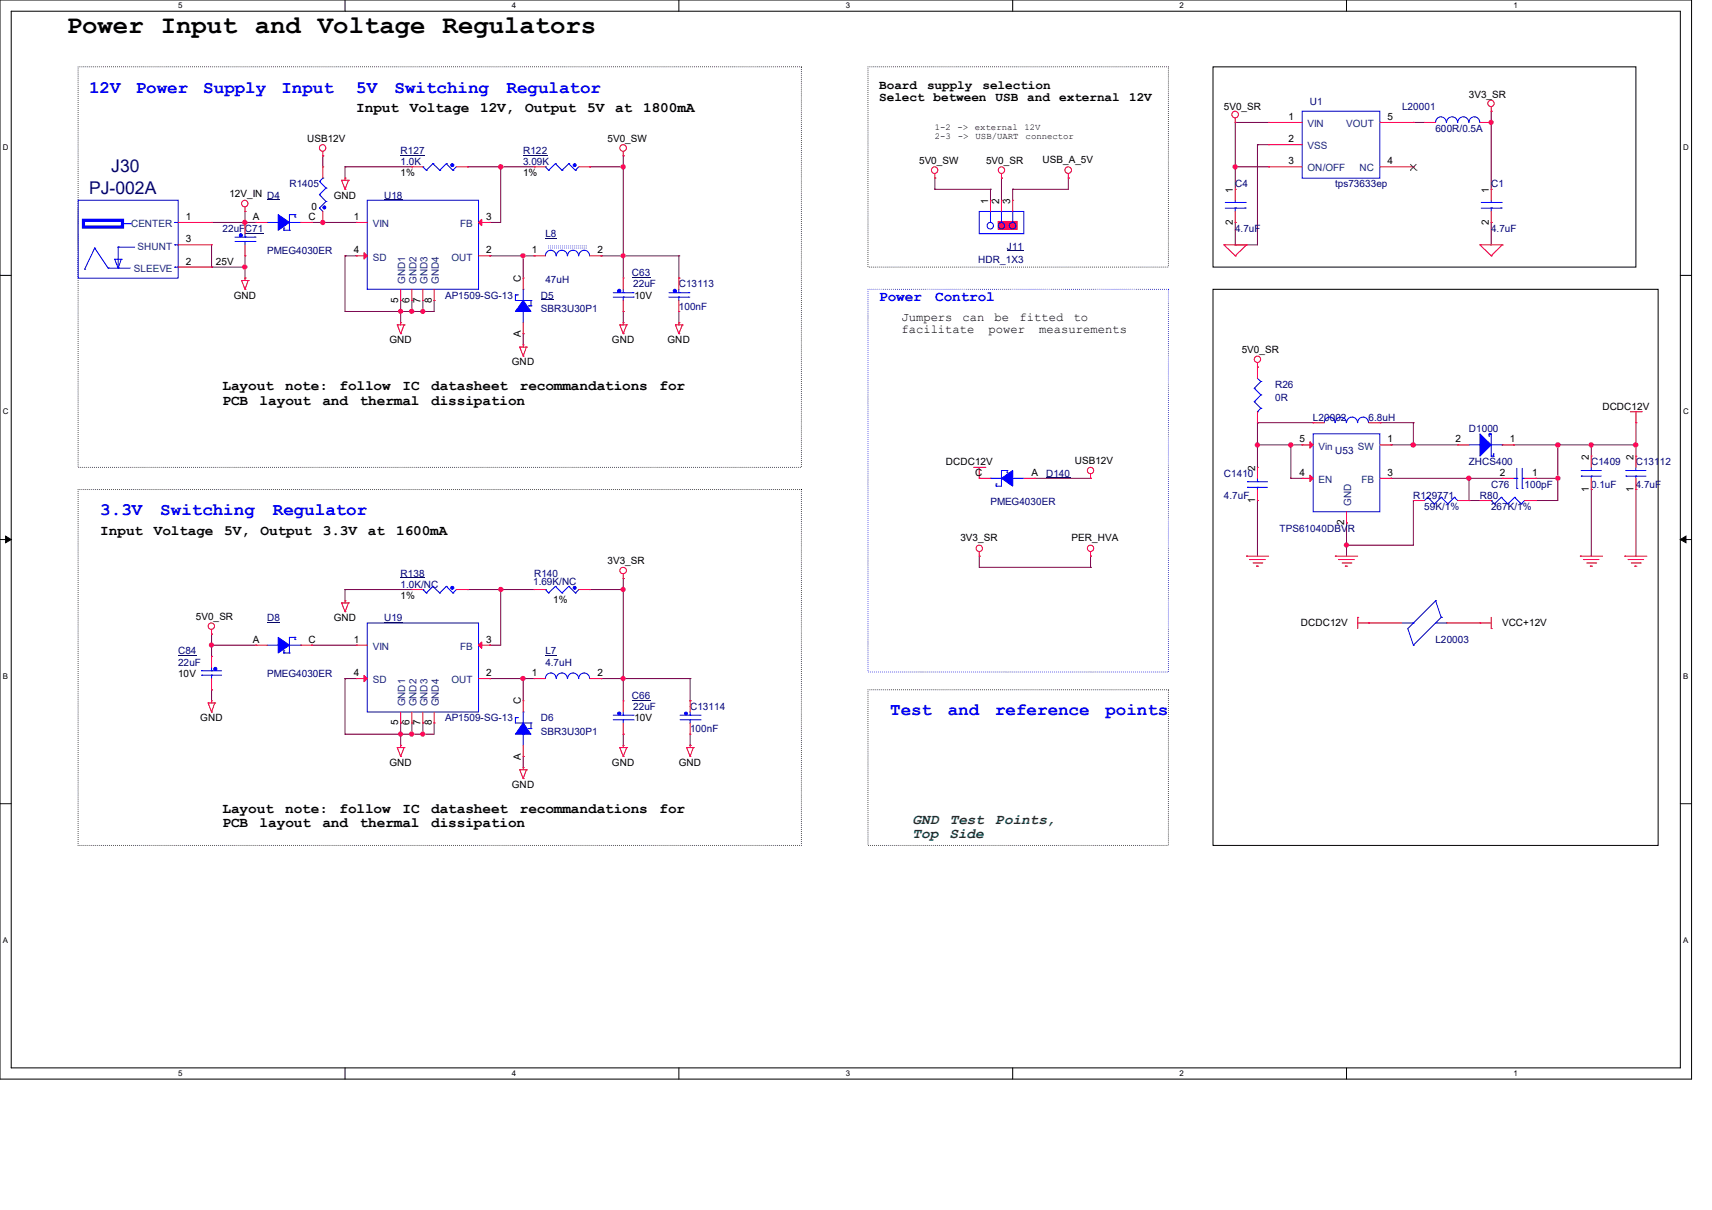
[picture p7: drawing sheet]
<svg xmlns="http://www.w3.org/2000/svg" width="297mm" height="210mm" viewBox="0 0 297 210" stroke-linecap="round" stroke-linejoin="round" font-family="sans-serif">
<path d="M0 0h293.5v187.3h-293.5zM1.9 1.9h289.6v183.4h-289.6z" fill="none" stroke="#000" stroke-width=".17"/>
<g fill="#fff">
<path d="M30.9 .2h.8v1.5h-.8z"/>
<path d="M30.9 185.5h.8v1.6h-.8z"/>
</g>
<path d="M59.9 0v1.9M59.9 185.3v2" fill="none" stroke="#000" stroke-width=".17"/>
<g fill="#fff">
<path d="M88.8 .2h.8v1.5h-.8z"/>
<path d="M88.8 185.5h.8v1.6h-.8z"/>
</g>
<path d="M117.8 0v1.9M117.8 185.3v2" fill="none" stroke="#000" stroke-width=".17"/>
<g fill="#fff">
<path d="M146.7 .2h.8v1.5h-.8z"/>
<path d="M146.7 185.5h.8v1.6h-.8z"/>
</g>
<path d="M175.7 0v1.9M175.7 185.3v2" fill="none" stroke="#000" stroke-width=".17"/>
<g fill="#fff">
<path d="M204.6 .2h.8v1.5h-.8z"/>
<path d="M204.6 185.5h.8v1.6h-.8z"/>
</g>
<path d="M233.6 0v1.9M233.6 185.3v2" fill="none" stroke="#000" stroke-width=".17"/>
<g fill="#fff">
<path d="M262.6 .2h.7v1.5h-.7z"/>
<path d="M262.6 185.5h.7v1.6h-.7z"/>
<path d="M.5 24.8h1v1.6h-1z"/>
<path d="M292 24.8h1v1.6h-1z"/>
<path d="M.5 70.7h1v1.5h-1z"/>
<path d="M292 70.7h1v1.5h-1z"/>
</g>
<path d="M0 47.8h1.9M291.5 47.8h2" fill="none" stroke="#000" stroke-width=".17"/>
<g fill="#fff">
<path d="M.5 116.5h.9v1.6h-.9z"/>
<path d="M292 116.5h.9v1.6h-.9z"/>
</g>
<path d="M0 93.6h1.9M291.5 93.6h2" fill="none" stroke="#000" stroke-width=".17"/>
<path d="M1 93l.9 .6-.9 .6zM291.5 93.6l1-.6v1.2z" fill="#000" stroke="#000" stroke-width=".17"/>
<g fill="#fff">
<path d="M.5 162.4h.9v1.5h-.9z"/>
<path d="M292 162.4h.9v1.5h-.9z"/>
</g>
<path d="M210.4 11.6h73.4v34.8h-73.4zM210.4 50.2h77.3v96.5h-77.3zM0 139.5h1.9M291.5 139.5h2" fill="none" stroke="#000" stroke-width=".17"/>
<path d="M13.5 11.6h125.5v69.5h-125.5zM150.6 11.6h52.1v34.8h-52.1zM13.5 85h125.5v61.7h-125.5zM150.6 119.7h52.1v27h-52.1z" fill="none" stroke="#000" stroke-width=".17" stroke-dasharray="0 .3"/>
<path d="M95.2 43.1h6.6M95.2 42.7h6.6M150.6 50.2h52.1v66.4h-52.1z" fill="none" stroke="#00f" stroke-width=".17" stroke-dasharray="0 .3"/>
<path d="M173.2 38.4h3.2v1.4h-3.2z" fill-rule="evenodd" fill="#f00" stroke="#f00" stroke-width=".17"/>
<g fill="none" stroke="#800040" stroke-width=".17">
<path d="M258.7 19.3h.1M258.7 19.3v13.6M36.7 38.6h7.7M42.5 38.6h.1M42.5 36.7h.1M42.5 36.7v1.9M54.1 38.6h7.7M56 38.6h.1M56 27.1h.1M56 27.1v1.9M59.9 29h.1M59.9 29v1.9"/>
<path d="M59.9 29h11.6M61.8 38.6h.1M81.1 29h.1M81.1 29h11.6M85 38.6h.1M86.9 29h.1M86.9 29v9.6h-1.9M102.3 29h.1M102.3 29h5.8M108.1 27.1h.1M108.1 29h.1M108.1 27.1v21.2"/>
<path d="M162.2 30.9h.1M162.2 32.9h.1M162.2 30.9v2M162.2 32.9h9.6M171.8 32.9h.1M171.8 32.9v1.9M173.7 30.9h.1M173.7 30.9v3.9M175.7 32.9h.1M175.7 32.9v1.9M185.3 30.9h.1M185.3 30.9v2h-9.6"/>
<path d="M214.3 38.6h.1M214.3 21.3h.1M214.3 29h.1M214.3 29h5.8M214.3 21.3v11.6M214.3 38.6v3.9M214.3 21.3h5.8M218.1 25.1h.1M218.1 25.1v17.4h-3.8M218.1 25.1h2M245.2 21.3h.1M245.2 21.3h1.9"/>
<path d="M258.7 38.6h.1M258.7 21.3h.1M258.7 38.6v3.9M36.7 46.4h.1M36.7 42.5v3.9M36.7 46.4h5.8M42.5 46.4h.1M42.5 48.3h.1M42.5 44.4v3.9M59.9 44.4h.1M59.9 54.1h.1M59.9 44.4v9.7"/>
<path d="M59.9 44.4h1.9M69.5 52.2h.1M69.5 54.1h.1M69.5 52.2v3.8M71.5 52.2h.1M71.5 54.1h.1M71.5 52.2v1.9M73.4 52.2h.1M73.4 54.1h.1M73.4 52.2v1.9M75.3 52.2h.1M75.3 52.2v1.9h-15.4"/>
<path d="M85 44.4h.1M85 44.4h7.7M90.8 44.4h.1M90.8 57.9h.1M90.8 44.4v3.9M90.8 57.9v2M104.3 44.4h.1M104.3 44.4h13.5M108.1 44.4h.1M108.1 54.1h.1M108.1 54.1v1.9M117.8 44.4h.1"/>
<path d="M117.8 48.3h.1M117.8 56h.1M117.8 44.4v3.9M117.8 54.1v1.9M214.3 42.5h.1M218.1 77.2h.1M218.1 73.4h.1M218.1 73.4v7.7M218.1 77.2h7.8M218.1 73.4h9.7M223.9 77.2h.1M223.9 77.2v5.8"/>
<path d="M239.4 73.4h.1M239.4 73.4h5.8M241.3 77.2h.1M241.3 77.2h11.6M245.2 77.2h.1M245.2 73.4h.1M245.2 73.4v3.8M262.6 77.2h.1M262.6 77.2h21.2M270.3 77.2h.1M270.3 77.2v9.7h-3.9M276.1 77.2h.1"/>
<path d="M276.1 77.2v2M283.8 77.2h.1M283.8 73.4h.1M283.8 73.4v5.8M169.9 96.5h.1M169.9 96.5v2h19.3M179.5 83h9.7M189.2 98.5h.1M189.2 96.5h.1M189.2 83h.1M189.2 96.5v2M218.1 86.9h.1"/>
<path d="M218.1 86.9v9.6M223.9 83h.1M223.9 83h2M233.6 94.6h.1M233.6 90.8h.1M233.6 90.8v5.7M241.3 83h.1M241.3 83h19.3M245.2 86.9h.1M245.2 86.9v7.7h-11.6M254.8 86.9h.1M254.8 83h.1"/>
<path d="M254.8 86.9h2M254.8 83v3.9M266.4 86.9h.1M266.4 83h.1M266.4 83h3.9M270.3 83h.1M276.1 85h.1M276.1 85v11.5M283.8 85h.1M283.8 85v11.5M36.7 112h.1M36.7 119.7h.1"/>
<path d="M36.7 110.1h.1M36.7 112h7.7M36.7 110.1v3.8M36.7 119.7v1.9M54.1 112h.1M54.1 112h7.7M59.9 117.8h.1M59.9 102.3h.1M59.9 117.8h1.9M59.9 102.3v2M59.9 117.8v9.6M59.9 102.3h11.6"/>
<path d="M81.1 102.3h.1M81.1 102.3h11.6M85 117.8h.1M85 112h.1M85 117.8h7.7M86.9 102.3h.1M86.9 102.3v9.7h-1.9M90.8 117.8h.1M90.8 117.8v3.8M102.3 102.3h5.8M104.3 117.8h.1M104.3 117.8h15.4"/>
<path d="M108.1 117.8h.1M108.1 100.4h.1M108.1 102.3h.1M108.1 100.4v21.2M119.7 117.8h.1M119.7 117.8v3.8M59.9 127.4h.1M69.5 125.5h.1M69.5 127.4h.1M69.5 125.5v3.9M71.5 125.5h.1M71.5 127.4h.1"/>
<path d="M71.5 125.5v1.9M73.4 125.5h.1M73.4 127.4h.1M73.4 125.5v1.9M75.3 125.5h.1M75.3 125.5v1.9h-15.4M90.8 131.3h.1M90.8 131.3v1.9M108.1 127.4h.1M108.1 127.4v2M119.7 121.6h.1M119.7 129.4h.1"/>
<path d="M119.7 127.4v2"/>
</g>
<g fill="#f0f" stroke="#f0f" stroke-width=".17">
<circle cx="69.5" cy="127.4" r=".36"/>
<circle cx="73.3" cy="127.4" r=".36"/>
<circle cx="71.4" cy="127.4" r=".37"/>
<circle cx="36.7" cy="112" r=".36"/>
<circle cx="90.7" cy="117.8" r=".37"/>
<circle cx="108.1" cy="102.3" r=".36"/>
<circle cx="86.9" cy="102.3" r=".37"/>
<circle cx="71.4" cy="54" r=".37"/>
<circle cx="69.5" cy="54" r=".36"/>
<circle cx="73.3" cy="54" r=".36"/>
<circle cx="90.7" cy="44.4" r=".37"/>
<circle cx="108.1" cy="29" r=".37"/>
<circle cx="86.9" cy="29" r=".38"/>
<circle cx="42.5" cy="38.6" r=".38"/>
<circle cx="42.5" cy="46.3" r=".37"/>
<circle cx="56" cy="38.6" r=".37"/>
<circle cx="258.7" cy="21.2" r=".36"/>
<circle cx="214.3" cy="29" r=".37"/>
<circle cx="270.3" cy="77.2" r=".38"/>
<circle cx="223.9" cy="77.2" r=".37"/>
<circle cx="218.1" cy="77.2" r=".37"/>
<circle cx="276" cy="77.2" r=".37"/>
<circle cx="233.6" cy="94.6" r=".36"/>
<circle cx="270.3" cy="83" r=".37"/>
<circle cx="254.8" cy="83" r=".37"/>
<circle cx="245.2" cy="77.2" r=".38"/>
<circle cx="283.8" cy="77.2" r=".38"/>
<circle cx="108.1" cy="44.4" r=".36"/>
<circle cx="108.1" cy="117.8" r=".36"/>
</g>
<g fill="none" stroke="#f00" stroke-width=".17">
<path d="M258.7 19.3h.1M258.7 18.5v.8M42.5 36.7h.1M42.5 35.9v.8M56 27.1h.1M56 26.3v.8M59.3 31.3h.1M59.3 31.3h1.2M59.3 31.3l.6 1.6M59.9 30.9h.1M59.9 32.9h.1M59.9 30.9v.4"/>
<path d="M60.5 31.3h.1M60.5 31.3l-.6 1.6M108.1 27.1h.1M108.1 26.3v.8M162.2 30.9h.1M162.2 30.1v.8M173.7 30.9h.1M173.7 30.1v.8M185.3 30.9h.1M185.3 30.1v.8M214.3 21.3h.1M214.3 20.5v.8"/>
<path d="M41.9 48.7h.1M41.9 48.7h1.2M41.9 48.7l.6 1.5M42.5 48.3h.1M42.5 50.2h.1M42.5 48.3v.4M43.1 48.7h.1M43.1 48.7l-.6 1.5M68.9 56.4h.1M68.9 56.4h1.2M68.9 56.4l.6 1.5M69.5 56h.1"/>
<path d="M69.5 57.9h.1M69.5 56v.4M70.1 56.4h.1M70.1 56.4l-.6 1.5M90.8 59.9h.1M90.8 59.9v.3M107.5 56.4h.1M107.5 56.4h1.2M107.5 56.4l.6 1.5M108.1 56h.1M108.1 57.9h.1M108.1 56v.4"/>
<path d="M108.7 56.4h.1M108.7 56.4l-.6 1.5M117.2 56.4h.1M117.2 56.4h1.2M117.2 56.4l.6 1.5M117.8 56h.1M117.8 57.9h.1M117.8 56v.4M118.4 56.4h.1M118.4 56.4l-.6 1.5M212.3 42.5h.1M212.3 42.5h3.9"/>
<path d="M212.3 42.5l2 1.9M214.3 44.4h.1M216.2 42.5h.1M216.2 42.5l-1.9 1.9M256.8 42.5h.1M256.8 42.5h3.8M256.8 42.5l1.9 1.9M258.7 44.4h.1M260.6 42.5h.1M260.6 42.5l-1.9 1.9M90.2 60.2h.1M90.2 60.2h1.1"/>
<path d="M90.2 60.2l.6 1.6M90.8 61.8h.1M91.3 60.2h.1M91.3 60.2l-.5 1.6M218.1 63.7h.1M218.1 73.4h.1M218.1 62.9v2.8M218.1 71.5v1.9M282.8 71.5h1.9M283.8 73.4h.1M283.8 71.5v1.9M284.7 71.5h.1"/>
<path d="M108.1 99.6v.8M168.9 81.1h2M169.9 96.5h.1M169.9 83h.1M169.9 81.1v1.9M169.9 95.8v.7M170.9 81.1h.1M189.2 96.5h.1M189.2 83h.1M189.2 82.3v.7M189.2 95.8v.7M216.2 96.5h.1"/>
<path d="M216.2 96.5h3.9M216.8 97.1h.1M216.8 97.1h2.7M217.4 97.7h1.5M218 98.3h.1M218 98.3h.4M218.9 97.7h.1M231.6 96.5h.1M231.6 96.5h3.9M232.2 97.1h.1M232.2 97.1h2.7M232.8 97.7h1.6"/>
<path d="M233.4 98.3h.1M233.4 98.3h.4M234.4 97.7h.1M274.2 96.5h.1M274.2 96.5h3.8M274.7 97.1h.1M274.7 97.1h2.7M275.3 97.7h1.5M275.9 98.3h.1M275.9 98.3h.4M276.8 97.7h.1M281.9 96.5h.1"/>
<path d="M281.9 96.5h3.8M282.4 97.1h.1M282.4 97.1h2.8M283 97.7h1.6M283.6 98.3h.1M283.6 98.3h.4M284.6 97.7h.1M36.7 110.1h.1M36.7 109.3v.8M59.3 104.6h.1M59.3 104.6h1.2M59.3 104.6l.6 1.6"/>
<path d="M59.9 104.3h.1M59.9 106.2h.1M59.9 104.3v.3M60.5 104.6h.1M60.5 104.6l-.6 1.6M108.1 100.4h.1M235.5 107.1h.1M235.5 108.1h1.9M235.5 107.1v2M237.4 108.1h.1M256.8 108.1h.1M256.8 108.1h1.9"/>
<path d="M258.7 109.1h.1M258.7 107.1v2M36.1 122h.1M36.1 122h1.2M36.1 122l.6 1.6M36.7 121.6h.1M36.7 123.6h.1M36.7 121.6v.4M37.3 122h.1M37.3 122l-.6 1.6M68.9 129.8h.1M68.9 129.8h1.2"/>
<path d="M68.9 129.8l.6 1.5M69.5 129.4h.1M69.5 131.3h.1M69.5 129.4v.4M70.1 129.8h.1M70.1 129.8l-.6 1.5M90.2 133.6h.1M90.2 133.6h1.1M90.2 133.6l.6 1.5M90.8 133.2h.1M90.8 135.1h.1M90.8 133.2v.4"/>
<path d="M91.3 133.6h.1M91.3 133.6l-.5 1.5M107.5 129.8h.1M107.5 129.8h1.2M107.5 129.8l.6 1.5M108.1 129.4h.1M108.1 131.3h.1M108.1 129.4v.4M108.7 129.8h.1M108.7 129.8l-.6 1.5M119.1 129.8h.1M119.1 129.8h1.2"/>
<path d="M119.1 129.8l.6 1.5M119.7 129.4h.1M119.7 131.3h.1M119.7 129.4v.4M120.3 129.8h.1M120.3 129.8l-.6 1.5"/>
<circle cx="214.3" cy="19.9" r=".57"/>
<circle cx="258.7" cy="17.9" r=".55"/>
<circle cx="42.4" cy="35.3" r=".56"/>
<circle cx="56" cy="25.7" r=".56"/>
<circle cx="108.1" cy="25.7" r=".57"/>
<circle cx="162.1" cy="29.5" r=".56"/>
<circle cx="173.7" cy="29.5" r=".56"/>
<circle cx="185.3" cy="29.5" r=".57"/>
<circle cx="218.1" cy="62.4" r=".55"/>
<circle cx="108.1" cy="99" r=".56"/>
<circle cx="169.9" cy="95.2" r=".55"/>
<circle cx="189.2" cy="81.7" r=".55"/>
<circle cx="189.2" cy="95.2" r=".55"/>
<circle cx="36.7" cy="108.7" r=".55"/>
</g>
<g fill="none" stroke="#00f" stroke-width=".17">
<path d="M94.6 44.4a.95 .95 0 0 1 1-1 .95 .95 0 0 1 .9 1 .95 .95 0 0 1 1-1 .95 .95 0 0 1 .9 1M98.5 44.4a.95 .95 0 0 1 .9-1 .95 .95 0 0 1 1 1M100.4 44.4a.93 .93 0 0 1 .9-1 .93 .93 0 0 1 1 1M217.6 67.4h.1M217.6 69.7h.1M217.6 69.7l1.1 1.2M217.6 67.4l1.1 1.1M218.1 71.5h.1M218.1 65.7l.6 .5M218.7 70.9h.1M218.7 68.5h.1M218.7 66.2h.1"/>
<path d="M218.7 70.9l-.6 .6M218.7 66.2l-1.1 1.2M218.7 68.5l-1.1 1.2"/>
</g>
<path d="M94.6 41.4h2v.1h-2z" fill="#000080"/>
<g fill="none" stroke="#f00" stroke-width=".17">
<path d="M30.9 38.6h5.8M36.7 38.6h.1M42.5 38.6h.1M42.5 38.6v2M44.4 38.6h.1M44.4 38.6h2M52.2 38.6h1.9M54.1 38.6h.1M56 38.6h.1M56 29h.1M56 29v1.9M56 36.7v1.9"/>
<path d="M61.8 38.6h.1M61.8 38.6h1.9M71.5 29h.1M71.5 29h1.9M79.2 29h1.9M81.1 29h.1M83 38.6h2M85 38.6h.1M92.7 29h.1M92.7 29h1.9M100.4 29h1.9M102.3 29h.1"/>
<path d="M171.8 34.8h.1M171.8 34.8v1.9M173.7 34.8h.1M173.7 34.8v1.9M175.7 34.8h.1M175.7 34.8v1.9M214.3 32.9h.1M214.3 38.6h.1M214.3 32.9v1.9M214.3 36.7v1.9M220.1 21.3h.1M220.1 25.1h.1"/>
<path d="M220.1 29h.1M220.1 29h5.8M220.1 21.3h5.8M220.1 25.1h5.8M239.4 29h5.8M239.4 21.3h5.8M245.2 29h.1M245.2 21.3h.1M247.1 21.3h.1M247.1 21.3h1.9M256.8 21.3h1.9M258.7 32.9h.1"/>
<path d="M258.7 38.6h.1M258.7 21.3h.1M258.7 32.9v1.9M258.7 36.7v1.9M30.9 46.4h5.8M30.9 42.5h5.8M36.7 46.4h.1M36.7 42.5h.1M42.5 44.4h.1M42.5 42.5v1.9M61.8 44.4h.1M61.8 44.4h1.9"/>
<path d="M69.5 52.2h.1M69.5 50.2v2M71.5 52.2h.1M71.5 50.2v2M73.4 52.2h.1M73.4 50.2v2M75.3 52.2h.1M75.3 50.2v2M83 44.4h2M85 44.4h.1M90.8 57.9h.1M90.8 48.3h.1"/>
<path d="M90.8 48.3v1.9M90.8 56v1.9M92.7 44.4h.1M92.7 44.4h1.9M102.3 44.4h2M104.3 44.4h.1M108.1 48.3h.1M108.1 54.1h.1M108.1 48.3v1.9M108.1 52.2v1.9M117.8 48.3h.1M117.8 54.1h.1"/>
<path d="M117.8 48.3v1.9M117.8 52.2v1.9M225.9 77.2h.1M225.9 77.2h1.9M227.8 73.4h.1M227.8 73.4h1.9M237.4 73.4h2M239.4 73.4h.1M239.4 77.2h1.9M241.3 77.2h.1M252.9 77.2h.1M252.9 77.2h1.9"/>
<path d="M260.6 77.2h2M262.6 77.2h.1M276.1 79.2h.1M276.1 79.2v1.9M283.8 79.2h.1M283.8 79.2v1.9M169.9 83h.1M169.9 83h1.9M177.6 83h1.9M179.5 83h.1M218.1 86.9h.1M218.1 81.1h.1"/>
<path d="M218.1 81.1v1.9M218.1 85v1.9M225.9 83h.1M225.9 83h1.9M233.6 90.8h.1M233.6 88.8v2M239.4 83h1.9M241.3 83h.1M245.2 86.9h.1M245.2 86.9h1.9M252.9 86.9h1.9M254.8 86.9h.1"/>
<path d="M256.8 86.9h.1M256.8 86.9h1.9M260.6 83h.1M260.6 83h2M264.5 83h1.9M264.5 86.9h1.9M266.4 83h.1M266.4 86.9h.1M276.1 85h.1M276.1 83v2M283.8 85h.1M283.8 83v2"/>
<path d="M36.7 113.9h.1M36.7 119.7h.1M36.7 113.9v1.9M36.7 117.8v1.9M44.4 112h.1M44.4 112h2M52.2 112h1.9M54.1 112h.1M61.8 112h.1M61.8 117.8h.1M61.8 112h1.9M61.8 117.8h1.9"/>
<path d="M71.5 102.3h.1M71.5 102.3h1.9M79.2 102.3h1.9M81.1 102.3h.1M83 112h2M83 117.8h2M85 117.8h.1M85 112h.1M92.7 102.3h.1M92.7 102.3h1.9M100.4 102.3h1.9M102.3 102.3h.1"/>
<path d="M237.4 108.1h.1M237.4 108.1h5.8M251 108.1h5.8M256.8 108.1h.1M69.5 125.5h.1M69.5 123.6v1.9M71.5 125.5h.1M71.5 123.6v1.9M73.4 125.5h.1M73.4 123.6v1.9M75.3 125.5h.1M75.3 123.6v1.9"/>
<path d="M90.8 131.3h.1M90.8 121.6h.1M90.8 121.6v2M90.8 129.4v1.9M108.1 121.6h.1M108.1 127.4h.1M108.1 121.6v2M108.1 125.5v1.9M119.7 121.6h.1M119.7 127.4h.1M119.7 121.6v2M119.7 125.5v1.9"/>
</g>
<g fill="none" stroke="#00f" stroke-width=".17">
<path d="M225.9 19.3h13.5v11.6h-13.5zM13.5 34.8h17.4v13.5h-17.4zM21.3 38.8h1.3M22.6 38.8h.1M30.3 38.6h.1M30.3 38.6h.6M46.4 38.6h1.9M48.3 38.6h.1M49.2 40h.1M49.2 39.6h.1M49.2 39.6v.4M49.2 40h1"/>
<path d="M50.2 40h.1M50.2 38.6h2M51.2 37.3h.1M51.2 37.7h.1M51.2 37.3h-1v2.7M51.2 37.3v.4M52.2 38.6h.1M55.4 36.1h.1M55.4 33.8h.1M55.4 31.5h.1M55.4 36.1l.6 .6M55.4 33.8l1.2 1.2"/>
<path d="M55.4 31.5l1.2 1.1M56 30.9h.1M56 30.9l-.6 .6M56.6 35h.1M56.6 32.6h.1M56.6 35l-1.2 1.1M56.6 32.6l-1.2 1.2M63.7 34.8h19.3v15.4h-19.3zM73.4 29h.1M73.4 29l.6 .5M74 29.5h.1M75.1 28.4h.1"/>
<path d="M75.1 28.4l1.2 1.1M75.1 28.4l-1.1 1.1M76.3 29.5h.1M77.4 28.4h.1M77.4 28.4l1.2 1.1M77.4 28.4l-1.1 1.1M78.6 29.5h.1M79.2 29l-.6 .5M94.6 29h.1M94.6 29l.6 .5M95.2 29.5h.1M96.4 28.4h.1"/>
<path d="M96.4 28.4l1.1 1.1M96.4 28.4l-1.2 1.1M97.5 29.5h.1M98.7 28.4h.1M98.7 28.4l1.1 1.1M98.7 28.4l-1.2 1.1M99.8 29.5h.1M100.4 29l-.6 .5M169.9 36.7h7.7v3.9h-7.7zM171.8 38.6h.1M171.8 36.7v1.9M173.7 38.6h.1"/>
<path d="M173.7 36.7v1.9M175.7 38.6h.1M175.7 36.7v1.9M212.6 36.1h3.4M212.6 35.1h3.4M214.3 35.1h.1M214.3 36.1h.1M214.3 34.8v.3M214.3 36.1v.6M216 36.1h.1M216 35.1h.1M249 21.3a.93 .93 0 0 1 1-1 .93 .93 0 0 1 .9 1"/>
<path d="M251 21.3a.95 .95 0 0 1 .9-1 .95 .95 0 0 1 1 1M252.9 21.3a.95 .95 0 0 1 1-1 .95 .95 0 0 1 .9 1M254.8 21.3a.93 .93 0 0 1 1-1 .93 .93 0 0 1 .9 1M257 36.1h3.4M257 35.1h3.4M258.7 35.1h.1M258.7 36.1h.1M258.7 34.8v.3M258.7 36.1v.6M260.4 36.1h.1M260.4 35.1h.1M14.7 46.7h.1"/>
<path d="M16.4 43.1h.1M16.4 43.1l2.4 3.4M16.4 43.1l-1.7 3.6M18.8 46.5h.1M18.8 46.5h3.8M19.9 45h.1M19.9 45l.6 1.5M19.9 45h1.1M20.5 42.9h.1M20.5 46.5h.1M20.5 42.9h2.9M20.5 42.9v3.6"/>
<path d="M21 45h.1M21 45l-.5 1.5M30.3 42.5h.1M30.3 46.4h.1M30.3 42.5h.6M30.3 46.4h.6M40.8 41.9h3.4M40.8 41.1h3.4M42.5 41.9h.1M42.5 41.1h.1M42.5 40.6v.5M42.5 41.9v.6"/>
<path d="M44.2 41.9h.1M44.2 41.1h.1M89.4 51.2h.1M89.4 51.2v1h2.7M89.4 51.2h.4M89.8 51.2h.1M90.8 54.1h.1M90.8 50.2h.1M90.8 50.2v2M90.8 54.1v1.9M91.7 53.1h.1M91.7 53.1h.4"/>
<path d="M92.1 52.2h.1M92.1 53.1h.1M92.1 52.2v.9M106.4 51.6h3.5M106.4 50.8h3.5M108.1 51.6h.1M108.1 50.8h.1M108.1 50.2v.6M108.1 51.6v.6M109.9 51.6h.1M109.9 50.8h.1M116 51.6h3.5"/>
<path d="M116 50.8h3.5M117.8 51.6h.1M117.8 50.8h.1M117.8 50.2v.6M117.8 51.6v.6M119.5 51.6h.1M119.5 50.8h.1M227.8 75.3h11.6v13.5h-11.6zM229.7 73.4a.93 .93 0 0 1 1-1 .93 .93 0 0 1 .9 1M231.6 73.4a.95 .95 0 0 1 1-1 .95 .95 0 0 1 1 1M233.6 73.4a.95 .95 0 0 1 .9-1 .95 .95 0 0 1 1 1M235.5 73.4a.93 .93 0 0 1 1-1 .93 .93 0 0 1 .9 1"/>
<path d="M254.8 77.2h2M256.8 77.2h.1M258.3 75.7h.1M258.3 75.3h.1M258.3 75.3h.4v3.9M258.3 75.3v.4M258.5 75.3h.1M258.7 79.2h.1M258.7 77.2h1.9M258.7 79.2h.4M259.1 79.2h.1M259.1 78.8h.1"/>
<path d="M259.1 78.8v.4M260.6 77.2h.1M171.8 83h.1M171.8 83h1.9M172.8 84.4h.1M172.8 84h.1M172.8 84v.4M173.7 81.7h.1M173.7 81.7v2.7h-.9M173.7 81.7h1M174.7 81.7h.1M174.7 82h.1"/>
<path d="M174.7 81.7v.3M175.7 83h.1M175.7 83h1.9M216.4 83.6h.1M216.4 84.6h.1M216.4 83.6h3.5M216.4 84.6h3.5M218.1 84.6h.1M218.1 83.6h.1M218.1 83v.6M218.1 84.6v.4M247.7 86.3h.1"/>
<path d="M247.7 86.3l1.1 1.2M247.7 86.3l-.6 .6M248.8 87.5h.1M250 86.3h.1M250 86.3l-1.2 1.2M250 86.3l1.2 1.2M251.2 87.5h.1M252.3 86.3h.1M252.3 86.3l-1.1 1.2M252.3 86.3l.6 .6M252.9 86.9h.1M258.7 86.9h.1"/>
<path d="M258.7 86.9l.5 .6M259.2 87.5h.1M260.4 86.3h.1M260.4 86.3l-1.2 1.2M260.4 86.3l1.2 1.2M261.6 87.5h.1M262.6 83h.5M262.8 86.3h.1M262.8 86.3l1.1 1.2M262.8 86.3l-1.2 1.2M263.1 84.8h.1M263.1 83h.1"/>
<path d="M263.1 81.3v3.5M263.9 87.5h.1M264.1 83h.1M264.1 84.8h.1M264.1 83h.4M264.1 81.3v3.5M264.5 86.9l-.6 .6M274.3 81.7h.1M274.3 82.6h.1M274.3 81.7h3.5M274.3 82.6h3.5M276.1 82.6h.1"/>
<path d="M276.1 81.7h.1M276.1 81.1v.6M276.1 82.6v.4M282.1 81.7h.1M282.1 82.6h.1M282.1 81.7h3.4M282.1 82.6h3.4M283.8 82.6h.1M283.8 81.7h.1M283.8 81.1v.6M283.8 82.6v.4M35 117.2h.1"/>
<path d="M35 116.4h.1M35 117.2h3.4M35 116.4h3.4M36.7 117.2h.1M36.7 116.4h.1M36.7 115.8v.6M36.7 117.2v.6M46.4 112h1.9M48.3 112h.1M49.2 113.3h.1M49.2 112.9h.1M49.2 113.3h1"/>
<path d="M49.2 112.9v.4M50.2 113.3h.1M50.2 112h2M51.2 110.6h.1M51.2 111h.1M51.2 110.6h-1v2.7M51.2 110.6v.4M52.2 112h.1M63.7 108.1h19.3v15.5h-19.3zM73.4 102.3h.1M73.4 102.3l.6 .6M74 102.9h.1"/>
<path d="M75.1 101.8h.1M75.1 101.8l1.2 1.1M75.1 101.8l-1.1 1.1M76.3 102.9h.1M77.4 101.8h.1M77.4 101.8l1.2 1.1M77.4 101.8l-1.1 1.1M78.6 102.9h.1M79.2 102.3l-.6 .6M94.6 102.3h.1M94.6 117.8a.93 .93 0 0 1 .9-1 .93 .93 0 0 1 1 1 .97 .97 0 0 1 1-1 .97 .97 0 0 1 .9 1M94.6 102.3l.6 .6"/>
<path d="M95.2 102.9h.1M96.4 101.8h.1M96.4 101.8l1.1 1.1M96.4 101.8l-1.2 1.1M97.5 102.9h.1M98.5 117.8a.95 .95 0 0 1 .9-1 .95 .95 0 0 1 1 1M98.7 101.8h.1M98.7 101.8l1.1 1.1M98.7 101.8l-1.2 1.1M99.8 102.9h.1M100.4 117.8a.93 .93 0 0 1 .9-1 .93 .93 0 0 1 1 1M100.4 102.3l-.6 .6"/>
<path d="M243.2 108.1h2M245.2 112h.1M245.2 108.1h.1M249 104.3h.1M249 104.3l-4.8 4.8 1 2.9M249 104.3l1 2.8M249 108.1h2M250 107.1h.1M250 107.1l-4.8 4.9M251 108.1h.1M89.4 124.5h.1M89.4 124.5v1h2.7"/>
<path d="M89.4 124.5h.4M89.8 124.5h.1M90.8 127.4h.1M90.8 123.6h.1M90.8 123.6v1.9M90.8 127.4v2M91.7 126.4h.1M91.7 126.4h.4M92.1 125.5h.1M92.1 126.4h.1M92.1 125.5v.9M106.4 124.9h3.5"/>
<path d="M106.4 124.1h3.5M108.1 124.9h.1M108.1 124.1h.1M108.1 123.6v.5M108.1 124.9v.6M109.9 124.9h.1M109.9 124.1h.1M118 124.9h3.5M118 124.1h3.5M119.7 124.9h.1M119.7 124.1h.1M119.7 123.6v.5"/>
<path d="M119.7 124.9v.6M121.5 124.9h.1M121.5 124.1h.1"/>
<circle cx="171.8" cy="39.2" r=".56"/>
<circle cx="173.7" cy="39.2" r=".56"/>
<circle cx="175.7" cy="39.2" r=".57"/>
</g>
<g fill="none" stroke="#000080" stroke-width=".17">
<path d="M46.4 34.7h2.2M66.6 34.7h3.2M69.5 26.9h4.2M90.8 26.9h4.2M42.5 40.4h3.2M93.9 52h2.2M109.6 48.2h3.3M174.7 43.5h2.8M181.5 83h4.2M30.9 113.8h3.2M46.4 108h2.2M66.6 108h3.2"/>
<path d="M69.5 100.3h4.2M109.6 121.6h3.3"/>
</g>
<g fill="#f00" stroke="#f00" stroke-width=".17">
<path d="M83 112l.6-.6v1.1z"/>
<path d="M63.2 117.2l.5 .6-.5 .5z"/>
<path d="M227.2 76.7l.6 .5-.6 .6z"/>
<path d="M227.2 82.5l.6 .5-.6 .6z"/>
<path d="M83 38.6l.6-.5v1.1z"/>
<path d="M63.2 43.9l.5 .5-.5 .6z"/>
</g>
<g fill="#00f" stroke="#00f" stroke-width=".17">
<path d="M173.7 83l2-1.3v2.7z" fill-rule="evenodd"/>
<path d="M90.8 125.5l1.3 1.9h-2.7z" fill-rule="evenodd"/>
<path d="M90.8 52.2l1.3 1.9h-2.7z" fill-rule="evenodd"/>
<path d="M48.3 110.6l1.9 1.4-1.9 1.3z" fill-rule="evenodd"/>
<path d="M256.8 75.3l1.9 1.9-1.9 2z" fill-rule="evenodd"/>
<path d="M48.3 37.3l1.9 1.3-1.9 1.4z" fill-rule="evenodd"/>
<circle cx="78.5" cy="28.7" r=".27"/>
<circle cx="119" cy="123.8" r=".25"/>
<circle cx="117.1" cy="50.5" r=".28"/>
<circle cx="107.4" cy="123.8" r=".27"/>
<circle cx="56.2" cy="36" r=".27"/>
<circle cx="99.7" cy="28.7" r=".25"/>
<circle cx="41.8" cy="40.8" r=".27"/>
<circle cx="37.4" cy="116.1" r=".28"/>
<circle cx="99.7" cy="102" r=".25"/>
<circle cx="107.4" cy="50.5" r=".28"/>
<circle cx="78.5" cy="102" r=".27"/>
</g>
<path d="M244.7 29.6h.1M244.7 28.5l1 1.1M245.7 29.6h.1M245.7 28.5l-1 1.1" fill="none" stroke="#804000" stroke-width=".17"/>
<path d="M14.5 38.2h6.8v1.2h-6.8z" fill="none" stroke="#00f" stroke-width=".55"/>
<path d="M94.6 113.7h2v.2h-2z" fill="#000080"/>
<path d="M92.7 117.8h.1M92.7 117.8h1.9M102.3 117.8h2M104.3 117.8h.1" fill="none" stroke="#f00" stroke-width=".17"/>
<g fill="#f0f" stroke="#f0f" stroke-width=".17">
<circle cx="69.5" cy="127.4" r=".36"/>
<circle cx="73.3" cy="127.4" r=".36"/>
<circle cx="71.4" cy="127.4" r=".37"/>
<circle cx="36.7" cy="112" r=".36"/>
<circle cx="90.7" cy="117.8" r=".37"/>
<circle cx="108.1" cy="102.3" r=".36"/>
<circle cx="86.9" cy="102.3" r=".37"/>
<circle cx="71.4" cy="54" r=".37"/>
<circle cx="69.5" cy="54" r=".36"/>
<circle cx="73.3" cy="54" r=".36"/>
<circle cx="90.7" cy="44.4" r=".37"/>
<circle cx="108.1" cy="29" r=".37"/>
<circle cx="86.9" cy="29" r=".38"/>
<circle cx="42.5" cy="38.6" r=".38"/>
<circle cx="42.5" cy="46.3" r=".37"/>
<circle cx="56" cy="38.6" r=".37"/>
<circle cx="258.7" cy="21.2" r=".36"/>
<circle cx="214.3" cy="29" r=".37"/>
<circle cx="270.3" cy="77.2" r=".38"/>
<circle cx="223.9" cy="77.2" r=".37"/>
<circle cx="218.1" cy="77.2" r=".37"/>
<circle cx="276" cy="77.2" r=".37"/>
<circle cx="233.6" cy="94.6" r=".36"/>
<circle cx="270.3" cy="83" r=".37"/>
<circle cx="254.8" cy="83" r=".37"/>
<circle cx="245.2" cy="77.2" r=".38"/>
<circle cx="283.8" cy="77.2" r=".38"/>
<circle cx="108.1" cy="44.4" r=".36"/>
<circle cx="108.1" cy="117.8" r=".36"/>
</g>
<text font-size="4.4" x="11.6" y="5.7">Power Input and Voltage Regulators</text>
<g font-size="3" fill="#00f">
<text x="15.5" y="16.1">12V</text>
<text x="23.5" y="16.1">Power</text>
<text x="35.3" y="16.1">Supply</text>
<text x="48.8" y="16.1">Input</text>
<text x="61.8" y="16.1">5V</text>
<text x="68.5" y="16.1">Switching</text>
<text x="87.9" y="16.1">Regulator</text>
<text x="17.4" y="89.4">3.3V</text>
<text x="27.8" y="89.4">Switching</text>
<text x="47.3" y="89.4">Regulator</text>
<text x="154.4" y="124.2">Test</text>
<text x="164.4" y="124.2">and</text>
<text x="172.6" y="124.2">reference</text>
<text x="191.8" y="124.2">points</text>
</g>
<g font-size="3" fill="#000080">
<text x="19.3" y="29.8">J30</text>
<text x="15.5" y="33.7">PJ-002A</text>
</g>
<g font-size="2.5">
<text x="61.8" y="19.5">Input</text>
<text x="71.1" y="19.5">Voltage</text>
<text x="83.3" y="19.5">12V,</text>
<text x="91.1" y="19.5">Output</text>
<text x="101.9" y="19.5">5V</text>
<text x="106.7" y="19.5">at</text>
<text x="111.6" y="19.5">1800mA</text>
<text x="38.6" y="67.7">Layout</text>
<text x="38.6" y="70.2">PCB</text>
<text x="45" y="70.2">layout</text>
<text x="49.5" y="67.7">note:</text>
<text x="55.9" y="70.2">and</text>
<text x="58.9" y="67.7">follow</text>
<text x="62.4" y="70.2">thermal</text>
<text x="69.8" y="67.7">IC</text>
<text x="74.8" y="67.7">datasheet</text>
<text x="74.8" y="70.2">dissipation</text>
<text x="90.2" y="67.7">recommandations</text>
<text x="114.4" y="67.7">for</text>
<text x="17.4" y="92.8">Input</text>
<text x="26.7" y="92.8">Voltage</text>
<text x="38.9" y="92.8">5V,</text>
<text x="45.2" y="92.8">Output</text>
<text x="56" y="92.8">3.3V</text>
<text x="63.8" y="92.8">at</text>
<text x="68.7" y="92.8">1600mA</text>
<text x="38.6" y="141.1">Layout</text>
<text x="38.6" y="143.6">PCB</text>
<text x="45" y="143.6">layout</text>
<text x="49.5" y="141.1">note:</text>
<text x="55.9" y="143.6">and</text>
<text x="58.9" y="141.1">follow</text>
<text x="62.4" y="143.6">thermal</text>
<text x="69.8" y="141.1">IC</text>
<text x="74.8" y="141.1">datasheet</text>
<text x="74.8" y="143.6">dissipation</text>
<text x="90.2" y="141.1">recommandations</text>
<text x="114.4" y="141.1">for</text>
</g>
<g font-size="2.5" fill="#00f">
<text x="152.5" y="52.3">Power</text>
<text x="162.2" y="52.3">Control</text>
</g>
<g font-size="2.5" fill="#008000">
<text x="158.3" y="143">GND</text>
<text x="164.8" y="143">Test</text>
<text x="172.7" y="143">Points,</text>
<text x="158.3" y="145.5">Top</text>
<text x="164.7" y="145.5">Side</text>
</g>
<g font-size="2.2">
<text x="152.5" y="15.4">Board</text>
<text x="152.5" y="17.6">Select between</text>
<text x="160.8" y="15.4">supply</text>
<text x="170.4" y="15.4">selection</text>
<text x="172.7" y="17.6">USB and</text>
<text x="183.8" y="17.6">external</text>
<text x="195.9" y="17.6">12V</text>
</g>
<g font-size="2.1">
<text x="156.4" y="55.7">Jumpers</text>
<text x="156.4" y="57.8">facilitate</text>
<text x="167" y="55.7">can</text>
<text x="171.5" y="57.8">power</text>
<text x="172.5" y="55.7">be</text>
<text x="176.9" y="55.7">fitted</text>
<text x="180.3" y="57.8">measurements</text>
<text x="186.3" y="55.7">to</text>
</g>
<g font-size="1.7">
<text x="254.8" y="17.1">3V3_SR</text>
<text x="212.3" y="19">5V0_SR</text>
<text x="223.5" y="20.8">1</text>
<text x="240.7" y="20.8">5</text>
<text x="53.3" y="24.6">USB12V</text>
<text x="105.4" y="24.6">5V0_SW</text>
<text x="159.5" y="28.4">5V0_SW</text>
<text x="171.1" y="28.4">5V0_SR</text>
<text x="180.9" y="28.3">USB_A_5V</text>
<text x="223.5" y="24.7">2</text>
<text x="223.5" y="28.5">3</text>
<text x="240.7" y="28.5">4</text>
<text x="39.8" y="34.2">12V_IN D4</text>
<text x="57.9" y="34.5">GND</text>
<text x="69.5" y="30.6">1%</text>
<text x="90.8" y="30.6">1%</text>
<text x="171.4" y="35.4" transform="rotate(-90 171.4 35.4)">1</text>
<text x="173.3" y="35.4" transform="rotate(-90 173.3 35.4)">2</text>
<text x="175.3" y="35.4" transform="rotate(-90 175.3 35.4)">3</text>
<text x="213.9" y="33.4" transform="rotate(-90 213.9 33.4)">1</text>
<text x="258.3" y="33.4" transform="rotate(-90 258.3 33.4)">1</text>
<text x="32.3" y="38.2">1</text>
<text x="43.9" y="38.2">A</text>
<text x="53.5" y="38.2">C</text>
<text x="54.1" y="36.4">0</text>
<text x="61.4" y="38.2">1</text>
<text x="84.4" y="38.2">3</text>
<text x="213.9" y="39" transform="rotate(-90 213.9 39)">2</text>
<text x="258.3" y="39" transform="rotate(-90 258.3 39)">2</text>
<text x="32.3" y="45.9">2</text>
<text x="32.3" y="42.1">3</text>
<text x="37.5" y="46">25V</text>
<text x="61.4" y="44">4</text>
<text x="84.4" y="44">2</text>
<text x="92.3" y="44">1</text>
<text x="103.7" y="44">2</text>
<text x="40.6" y="51.8">GND</text>
<text x="69.1" y="52.6" transform="rotate(-90 69.1 52.6)">5</text>
<text x="71" y="52.6" transform="rotate(-90 71 52.6)">6</text>
<text x="72.9" y="52.6" transform="rotate(-90 72.9 52.6)">7</text>
<text x="74.9" y="52.6" transform="rotate(-90 74.9 52.6)">8</text>
<text x="90.3" y="48.9" transform="rotate(-90 90.3 48.9)">C</text>
<text x="110.1" y="51.8">10V</text>
<text x="67.6" y="59.5">GND</text>
<text x="90.3" y="58.5" transform="rotate(-90 90.3 58.5)">A</text>
<text x="106.2" y="59.5">GND</text>
<text x="115.8" y="59.5">GND</text>
<text x="88.8" y="63.4">GND</text>
<text x="215.4" y="61.3">5V0_SR</text>
<text x="278" y="71.1">DCDC12V</text>
<text x="225.4" y="76.8">5</text>
<text x="240.7" y="76.8">1</text>
<text x="252.5" y="76.8">2</text>
<text x="261.9" y="76.8">1</text>
<text x="164.1" y="80.8">DCDC12V</text>
<text x="169.2" y="82.6">C</text>
<text x="179" y="82.6">A</text>
<text x="186.5" y="80.6">USB12V</text>
<text x="217.7" y="81.7" transform="rotate(-90 217.7 81.7)">2</text>
<text x="225.4" y="82.6">4</text>
<text x="240.7" y="82.6">3</text>
<text x="260.2" y="82.6">2</text>
<text x="265.8" y="82.6">1</text>
<text x="275.6" y="79.8" transform="rotate(-90 275.6 79.8)">2</text>
<text x="283.4" y="79.8" transform="rotate(-90 283.4 79.8)">2</text>
<text x="217.7" y="87.3" transform="rotate(-90 217.7 87.3)">1</text>
<text x="275.6" y="85.4" transform="rotate(-90 275.6 85.4)">1</text>
<text x="283.4" y="85.4" transform="rotate(-90 283.4 85.4)">1</text>
<text x="166.6" y="93.9">3V3_SR</text>
<text x="185.9" y="93.9">PER_HVA</text>
<text x="233.2" y="91.2" transform="rotate(-90 233.2 91.2)">2</text>
<text x="105.4" y="98">3V3_SR</text>
<text x="34" y="107.6">5V0_SR</text>
<text x="57.9" y="107.8">GND</text>
<text x="69.5" y="103.9">1%</text>
<text x="96" y="104.7">1%</text>
<text x="43.9" y="111.5">A</text>
<text x="53.5" y="111.5">C</text>
<text x="61.4" y="111.5">1</text>
<text x="84.4" y="111.5">3</text>
<text x="225.7" y="108.6">DCDC12V</text>
<text x="260.6" y="108.6">VCC+12V</text>
<text x="30.9" y="117.4">10V</text>
<text x="61.4" y="117.3">4</text>
<text x="84.4" y="117.3">2</text>
<text x="92.3" y="117.3">1</text>
<text x="103.7" y="117.3">2</text>
<text x="34.8" y="125.2">GND</text>
<text x="69.1" y="125.9" transform="rotate(-90 69.1 125.9)">5</text>
<text x="71" y="125.9" transform="rotate(-90 71 125.9)">6</text>
<text x="72.9" y="125.9" transform="rotate(-90 72.9 125.9)">7</text>
<text x="74.9" y="125.9" transform="rotate(-90 74.9 125.9)">8</text>
<text x="90.3" y="122.2" transform="rotate(-90 90.3 122.2)">C</text>
<text x="110.1" y="125.2">10V</text>
<text x="90.3" y="131.9" transform="rotate(-90 90.3 131.9)">A</text>
<text x="67.6" y="132.9">GND</text>
<text x="88.8" y="136.7">GND</text>
<text x="106.2" y="132.9">GND</text>
<text x="117.8" y="132.9">GND</text>
</g>
<g font-size="1.7" fill="#004080">
<text x="226.8" y="22.1">VIN</text>
<text x="233.5" y="22.1">VOUT</text>
<text x="226.8" y="25.9">VSS</text>
<text x="226.8" y="29.8">ON/OFF</text>
<text x="235.9" y="29.8">NC</text>
<text x="22.7" y="39.4">CENTER</text>
<text x="64.7" y="39.4">VIN</text>
<text x="79.8" y="39.4">FB</text>
<text x="23.2" y="47.2">SLEEVE</text>
<text x="23.9" y="43.3">SHUNT</text>
<text x="64.7" y="45.2">SD</text>
<text x="78.3" y="45.2">OUT</text>
<text x="70.3" y="49.2" transform="rotate(-90 70.3 49.2)">GND1</text>
<text x="72.3" y="49.2" transform="rotate(-90 72.3 49.2)">GND2</text>
<text x="74.2" y="49.2" transform="rotate(-90 74.2 49.2)">GND3</text>
<text x="76.1" y="49.2" transform="rotate(-90 76.1 49.2)">GND4</text>
<text x="228.7" y="78">Vin</text>
<text x="228.7" y="83.8">EN</text>
<text x="235.6" y="78">SW</text>
<text x="236.2" y="83.8">FB</text>
<text x="234.4" y="87.9" transform="rotate(-90 234.4 87.9)">GND</text>
<text x="64.7" y="112.8">VIN</text>
<text x="79.8" y="112.8">FB</text>
<text x="64.7" y="118.6">SD</text>
<text x="78.3" y="118.6">OUT</text>
<text x="70.3" y="122.6" transform="rotate(-90 70.3 122.6)">GND1</text>
<text x="72.3" y="122.6" transform="rotate(-90 72.3 122.6)">GND2</text>
<text x="74.2" y="122.6" transform="rotate(-90 74.2 122.6)">GND3</text>
<text x="76.1" y="122.6" transform="rotate(-90 76.1 122.6)">GND4</text>
</g>
<g font-size="1.7" fill="#000080">
<text x="227.2" y="18.2">U1</text>
<text x="243.2" y="19">L20001</text>
<text x="249" y="22.9">600R/0.5A</text>
<text x="69.5" y="26.7">R127</text>
<text x="69.5" y="28.7">1.0K</text>
<text x="90.8" y="26.7">R122</text>
<text x="90.8" y="28.7">3.09K</text>
<text x="50.2" y="32.5">R1405</text>
<text x="66.6" y="34.5">U18</text>
<text x="214.3" y="32.5">C4</text>
<text x="231.6" y="32.5">tps73633ep</text>
<text x="258.7" y="32.5">C1</text>
<text x="38.6" y="40.2">22uFC71</text>
<text x="94.6" y="41.2">L8</text>
<text x="214.3" y="40.2">4.7uF</text>
<text x="258.7" y="40.2">4.7uF</text>
<text x="46.4" y="44.1">PMEG4030ER</text>
<text x="109.6" y="48">C63</text>
<text x="169.7" y="45.6">HDR_1X3</text>
<text x="174.7" y="43.3">J11</text>
<text x="77.2" y="51.8">AP1509-SG-13</text>
<text x="93.8" y="51.8">D5</text>
<text x="94.6" y="49.1">47uH</text>
<text x="109.8" y="49.9">22uF</text>
<text x="117.8" y="49.9">C13113</text>
<text x="117.8" y="53.8">100nF</text>
<text x="93.8" y="54.1">SBR3U30P1</text>
<text x="221.2" y="67.3">R26</text>
<text x="221.2" y="69.6">0R</text>
<text x="227.8" y="73.1">L20002</text>
<text x="237.4" y="73.1">6.8uH</text>
<text x="254.8" y="75">D1000</text>
<text x="181.5" y="82.7">D140</text>
<text x="212.3" y="82.7">C1410</text>
<text x="231.6" y="78.8">U53</text>
<text x="254.8" y="80.8">ZHCS400</text>
<text x="276" y="80.8">C1409</text>
<text x="283.8" y="80.8">C13112</text>
<text x="171.8" y="87.7">PMEG4030ER</text>
<text x="212.3" y="86.6">4.7uF</text>
<text x="245.2" y="86.6">R129771</text>
<text x="247.1" y="88.5">59K/1%</text>
<text x="256.7" y="86.6">R80</text>
<text x="258.7" y="84.6">C76</text>
<text x="258.7" y="88.5">267K/1%</text>
<text x="264.5" y="84.6">100pF</text>
<text x="276" y="84.6">0.1uF</text>
<text x="283.8" y="84.6">4.7uF</text>
<text x="222" y="92.4">TPS61040DBVR</text>
<text x="69.5" y="100.1">R138</text>
<text x="92.5" y="101.6">1.69K/NC</text>
<text x="92.7" y="100.1">R140</text>
<text x="46.4" y="107.8">D8</text>
<text x="66.6" y="107.8">U19</text>
<text x="69.5" y="102">1.0K/NC</text>
<text x="30.9" y="113.6">C84</text>
<text x="94.6" y="113.6">L7</text>
<text x="249" y="111.7">L20003</text>
<text x="30.9" y="115.5">22uF</text>
<text x="46.4" y="117.4">PMEG4030ER</text>
<text x="94.6" y="115.5">4.7uH</text>
<text x="77.2" y="125.2">AP1509-SG-13</text>
<text x="93.8" y="125.2">D6</text>
<text x="109.6" y="121.3">C66</text>
<text x="109.8" y="123.2">22uF</text>
<text x="119.7" y="123.2">C13114</text>
<text x="93.8" y="127.5">SBR3U30P1</text>
<text x="119.7" y="127.1">100nF</text>
</g>
<g font-size="1.6">
<text x="162.2" y="22.5">1-2</text>
<text x="166.1" y="22.5">-&gt;</text>
<text x="169.1" y="22.5">external</text>
<text x="177.7" y="22.5">12V</text>
<text x="162.2" y="24">2-3</text>
<text x="166.2" y="24">-&gt;</text>
<text x="169.2" y="24">USB/UART</text>
<text x="177.9" y="24">connector</text>
</g>
<g font-size="1.4">
<text x="30.9" y="1.4">5</text>
<text x="88.8" y="1.4">4</text>
<text x="146.7" y="1.4">3</text>
<text x="204.6" y="1.4">2</text>
<text x="262.6" y="1.4">1</text>
<text x=".5" y="26.1">D</text>
<text x="292" y="26.1">D</text>
<text x=".5" y="71.9">C</text>
<text x="292" y="71.9">C</text>
<text x=".5" y="117.8">B</text>
<text x="292" y="117.8">B</text>
<text x=".5" y="163.6">A</text>
<text x="292" y="163.6">A</text>
<text x="30.9" y="186.8">5</text>
<text x="88.8" y="186.8">4</text>
<text x="146.7" y="186.8">3</text>
<text x="204.6" y="186.8">2</text>
<text x="262.6" y="186.8">1</text>
</g>
</svg>
